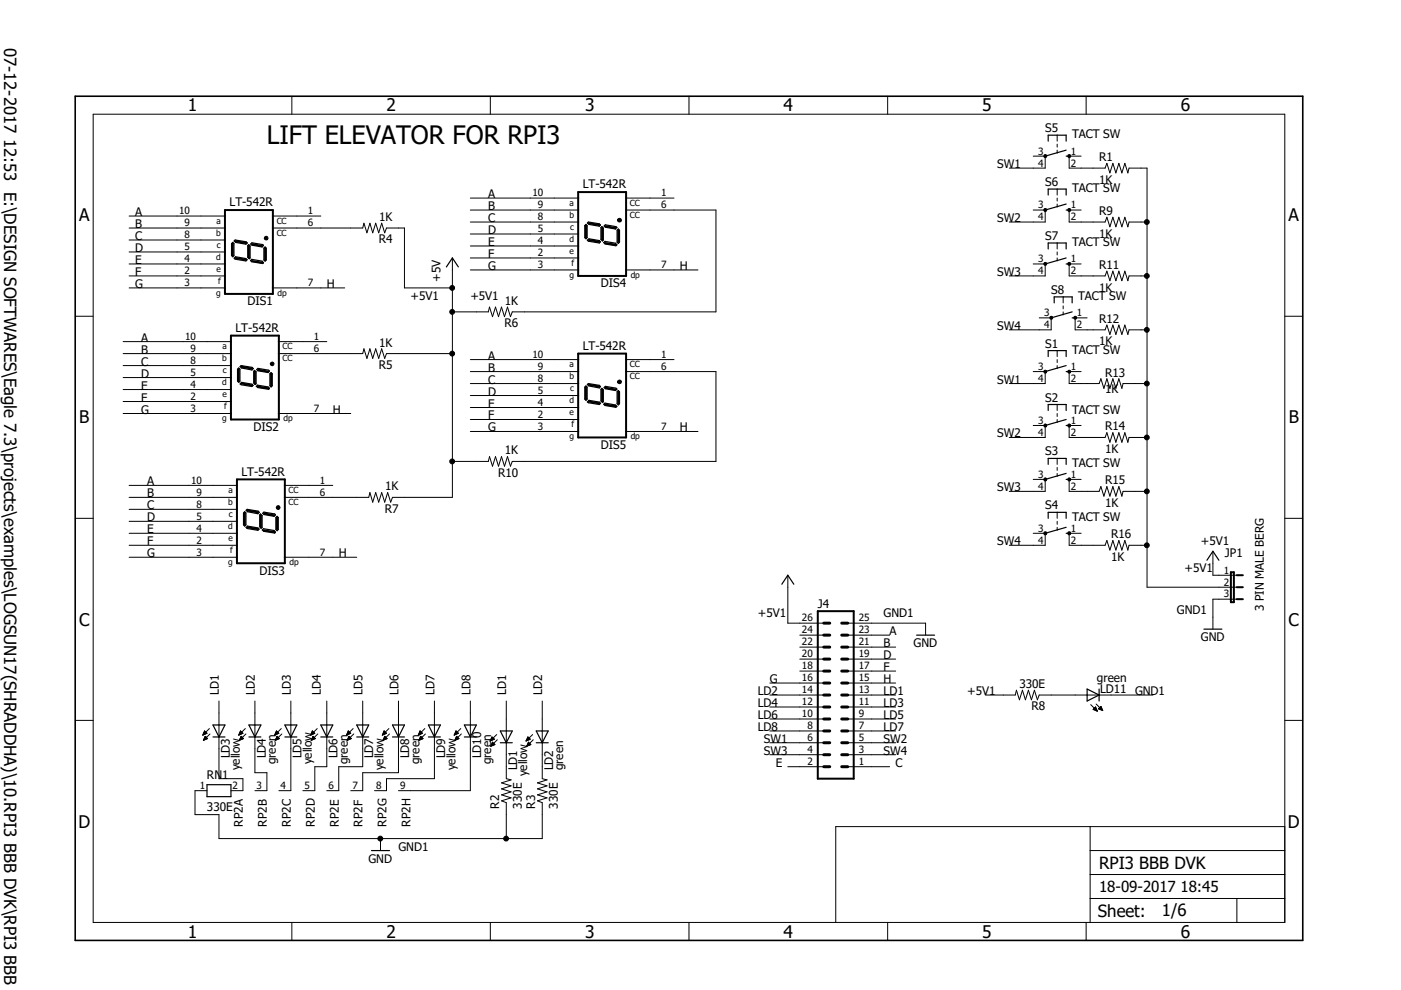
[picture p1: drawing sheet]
<svg xmlns="http://www.w3.org/2000/svg" width="297mm" height="210mm" viewBox="0 0 297 210" stroke-linecap="round" stroke-linejoin="round" font-family="sans-serif">
<g fill="none" stroke="#000" stroke-width=".21">
<path d="M19.8 24.2h252.6v171.4h-252.6zM61.9 20.4v3.8M104 20.4v3.8M146.1 20.4v3.8M188.2 20.4v3.8M219.1 33.1h2.5v2.5h-7.6M221.4 32.9h.5v.4l-.3 .1-.2-.1zM224.1 28.7v1.2M224.1 30.6v.6M224.1 31.8v.7M226.5 32.9h.4v.4l-.2 .1-.2-.1zM229.2 33.1h-2.5v2.5h7.6l.4-1 .6 2.1 .7-2.1 .6 2.1 .6-2.1 .7 2.1 .6-2.1 .6 2.1 .3-1.1h3.8v88.9h19"/>
<path d="M230.3 20.4v3.8M27.4 48.3h20.4M27.4 56h20.4M27.4 58.5h20.4M27.4 53.4h20.4M27.4 45.8h20.4M27.4 50.9h20.4M56.2 50.2l.3-.1 .2 .1 .1 .3-.1 .3h-.5l-.2-.3 .5-.1v.1h-.5zM57.7 48.3h19.2l.3-1 .6 2.1 .6-2.1 .6 2.1 .7-2.1 .6 2.1 .6-2.1 .7 2.1 .3-1.1h3.9v12.7h10.1M57.7 45.8h10.3M95.9 54.7v50.8h-12.7l-.4 1-.6-2.1-.6 2.1-.7-2.1-.6 2.1-.6-2.1-.7 2.1-.6-2.1-.2 1.1h-17.9M99.7 44.5h23"/>
<path d="M99.7 47.1h23M99.7 57.2h23M99.7 49.6h23M99.7 54.7h23M99.7 42h23M99.7 52.2h23M131.1 46.4l.2-.1 .3 .1 .2 .3-.2 .3h-.5l-.2-.3 .5-.1-.1 .2-.4-.1zM132.6 44.5h19.2v21.6h-43.2l-.4 1-.6-2-.6 2-.7-2-.6 2-.6-2-.7 2-.6-2-.3 1h-7.6M132.6 57.2h15.4M132.6 42h10.3M219.1 44.5h2.5v2.6h-7.6M219.1 56h2.5v2.5h-7.6"/>
<path d="M221.4 44.3h.5v.4l-.3 .2-.2-.2zM221.4 55.7h.5v.5h-.5zM224.1 40.1v1.3M224.1 42v.6M224.1 43.3v.6M224.1 51.5v1.3M224.1 53.4v.7M224.1 54.7v.6M226.5 44.3h.4v.4l-.2 .2-.2-.2zM226.5 55.7h.4v.5h-.4zM229.2 44.5h-2.5v2.6h7.6l.4-1 .6 2 .7-2 .6 2 .6-2 .7 2 .6-2 .6 2 .3-1h3.8M229.2 56h-2.5v2.5h7.6l.4-1 .6 2 .7-2 .6 2 .6-2 .7 2 .6-2 .6 2 .3-1h3.8"/>
<path d="M15.9 67.1h3.9M26.1 75h23M26.1 72.4h23M26.1 77.5h23M27.4 61h20.4M57.4 76.9l.3-.1 .3 .1 .1 .2-.1 .3-.3 .2-.3-.2-.1-.3h.5l-.1 .2-.4-.2zM57.7 61h15.4M59 75h17.9l.3-1 .6 2 .6-2 .6 2 .7-2 .6 2 .6-2 .7 2 .3-1h14M59 72.4h10.3M99.7 78.8h23M99.7 76.2h23M132.6 78.8h19.2v19h-43.2l-.4 1-.6-2-.6 2-.7-2-.6 2-.6-2-.7 2-.6-2-.3 1h-7.6"/>
<path d="M132.6 76.2h10.3M219.1 78.8h2.5v2.5h-7.6M220.3 67.4h2.6v2.5h-8.9M221.4 78.6h.5v.4h-.5zM222.7 67.1h.4v.5h-.4zM224.1 74.3v1.3M224.1 76.2v.7M224.1 77.5v.6M225.4 62.9v1.3M225.4 64.9v.6M225.4 66.1v.7M226.5 78.6h.4v.4h-.4z"/>
<path d="M227.7 67.1h.5v.5h-.5zM229.2 78.8h-2.5v2.5h6.3l.4-1 .6 2 .7-2 .6 2 .7-2 .6 2 .6-2 .7 2 .2-1h5.1M230.5 67.4h-2.5v2.5h6.3l.4-1 .6 2 .7-2 .6 2 .6-2 .7 2 .6-2 .6 2 .3-1h3.8M272.4 67.1h3.8M26.1 87.7h23M26.1 80.1h23M26.1 85.1h23M26.1 82.6h23M59 87.7h15.4M99.7 81.3h23M99.7 91.5h23M99.7 83.9h23"/>
<path d="M99.7 88.9h23M99.7 86.4h23M131.1 80.7l.2-.1 .3 .1 .2 .2-.2 .3-.3 .2-.2-.2-.2-.3h.5l-.1 .2-.4-.2zM132.6 91.5h15.4M219.1 90.2h2.5v2.6h-7.6M221.4 90l.2-.1 .3 .1v.5h-.5zM224.1 85.8v1.2M224.1 87.7v.6M224.1 88.9v.7M224.1 97.2v1.3M224.1 99.1v.6M226.5 90l.2-.1 .2 .1v.5h-.4z"/>
<path d="M229.2 90.2h-2.5v2.6h7.6l.4-1.1 .6 2.1 .7-2.1 .6 2.1 .6-2.1 .7 2.1 .6-2.1 .6 2.1 .3-1h3.8M15.9 109.9h3.9M27.4 105.5h23M27.4 113.1h23M27.4 115.6h23M27.4 118.2h23M27.4 110.5h23M27.4 102.9h23M27.4 108h23M58.7 107.3l.3-.1 .3 .1 .1 .3-.1 .3-.3 .1-.3-.1-.1-.3h.5h-.5zM60.3 118.2h15.3M60.3 102.9h10.3"/>
<path d="M219.1 101.6h2.5v2.6h-7.6M219.1 113.1h2.5v2.5h-7.6M221.4 101.4l.2-.1 .3 .1v.5h-.5zM224.1 100.4v.6M224.1 108.6v1.3M224.1 110.5v.7M224.1 111.8v.6M226.5 101.4l.2-.1 .2 .1v.5h-.4zM229.2 101.6h-2.5v2.6h6.3l.4-1 .6 2 .7-2 .6 2 .7-2 .6 2 .6-2 .7 2 .2-1h5.1M229.2 113.1h-2.5v2.5h7.6l.4-1 .6 2 .7-2 .6 2 .6-2 .7 2 .6-2 .6 2 .3-1h3.8M257.2 116.9v5.1h5M272.4 109.9h3.8"/>
<path d="M167 122v10.1h7.7M169.6 139.7h5.1M169.6 137.2h5.1M169.6 134.7h5.1M179.7 132.1h16.5v2.6M179.7 139.7h10.2M179.7 137.2h10.2M179.7 134.7h8.9M262.2 127h-5v6.4M15.9 152.7h3.9M43 155.8h.2M43 155.7h.4"/>
<path d="M43.1 155.6h.5M43.1 155.5h.7M43.1 156.9h.2M43.2 155.4h.6M43.2 156.8h.3M43.2 155.3h.6M43.2 156.8h.5M43.3 155.2h.3M43.3 156.7h.6M43.3 155.2h.2M43.3 156.6h.7M43.3 155.1h.2"/>
<path d="M43.3 156.5h.6M43.4 155l-.4 .9M43.4 155l.5 .5-.9 .4M43.4 155h.1M43.4 156.4h.4M43.4 156.3h.3M43.5 156.2h.1M43.5 156.1l-.4 .9M43.5 156.1l.5 .5M43.5 156.1v.1M44 156.6l-.9 .4M44.4 154.5l-1.4 1.4"/>
<path d="M44.5 155.6l-1.4 1.4M46.4 148.6v16.5h5.1v2.5h-2.5M50.6 155.8h.2M50.7 155.7h.3M50.7 155.6h.5M50.7 155.5h.7M50.7 156.9h.2M50.8 155.4h.7M50.8 156.8h.3M50.8 155.3h.5M50.8 156.8h.5M50.9 155.2h.4"/>
<path d="M50.9 156.7h.6M50.9 155.2h.3M50.9 156.6h.7M51 155.1h.1M51 156.5h.5M51 156.4h.4M51 155l-.4 .9M51 155l.5 .5-.9 .4M51 155h.1M51 156.3h.3M51.1 156.2h.1M51.1 156.1h.1"/>
<path d="M51.1 156.1l-.4 .9M51.1 156.1l.5 .5-.9 .4M52 154.5l-1.4 1.4M52.1 155.6l-1.4 1.4M54 148.6v15.2h2.6v3.8h-2.6M58.2 155.8h.2M58.3 155.7h.3M58.3 155.6h.5M58.4 155.5h.6M58.4 156.9h.1M58.4 155.4h.6M58.4 156.8h.3"/>
<path d="M58.4 155.3h.6M58.4 156.8h.5M58.5 155.2h.4M58.5 156.7h.6M58.5 155.2h.3M58.5 156.6h.7M58.6 155.1h.1M58.6 156.5h.5M58.6 156.4h.4M58.6 155l-.4 .9M58.6 155l.5 .5-.9 .4M58.6 155h.1"/>
<path d="M58.7 156.3h.2M58.7 156.2h.1M58.7 156.1h.1M58.7 156.1l-.3 .9M58.7 156.1l.6 .5-.9 .4M59.6 154.5l-1.4 1.4M59.8 155.6l-1.4 1.4M61.7 148.6v19h-2.6M65.9 155.8h.1M65.9 155.7h.3M65.9 155.6h.5M66 155.5h.6"/>
<path d="M66 156.9h.1M66 155.4h.7M66 156.8h.3M66.1 155.3h.5M66.1 156.8h.4M66.1 155.2h.4M66.1 156.7h.6M66.2 155.2h.2M66.2 156.6h.6M66.2 155h.1M66.2 155.1h.1M66.2 156.5h.5"/>
<path d="M66.2 156.4h.5M66.2 155l-.3 .9M66.2 155l.5 .5-.8 .4M66.3 156.3h.2M66.3 156.2h.1M66.3 156.1h.1M66.4 156.1l-.4 .9M66.4 156.1l.5 .5-.9 .4M67.3 154.5l-1.4 1.4M67.4 155.6l-1.4 1.4M69.3 148.6v14h-2.6v5h-2.5M73.5 155.8h.1"/>
<path d="M73.5 155.7h.4M73.6 155.6h.4M73.6 155.5h.6M73.6 156.9h.1M73.6 155.4h.7M73.6 156.8h.3M73.7 155.3h.5M73.7 156.8h.5M73.7 155.2h.4M73.7 156.7h.7M73.8 155.2h.2M73.8 155.1h.1"/>
<path d="M73.8 156.6h.7M73.8 155h.1M73.8 156.5h.6M73.9 156.4h.3M73.9 156.3h.3M73.9 155l-.4 .9M73.9 155l.5 .5-.9 .4M73.9 156.2h.2M73.9 156.1h.1M74 156.1l-.4 .9M74 156.1l.5 .5M74.5 156.6l-.9 .4"/>
<path d="M74.9 154.5l-1.4 1.4M75 155.6l-1.4 1.4M76.9 148.6v14h-5.1v5h-2.5M81.1 155.8h.2M81.1 155.7h.4M81.2 155.6h.4M81.2 155.5h.7M81.2 156.9h.2M81.3 155.4h.6M81.3 156.8h.3M81.3 155.3h.5M81.3 156.8h.5"/>
<path d="M81.4 155.2h.3M81.4 156.7h.6M81.4 155.2h.2M81.4 155.1h.2M81.4 156.6h.7M81.4 155h.1M81.4 156.5h.5M81.4 155l-.3 .9M81.4 155l.5 .5-.8 .4M81.5 156.4h.4M81.5 156.3h.3M81.5 156.2h.2"/>
<path d="M81.6 156.1h.1M81.6 156.1l-.4 .9M81.6 156.1l.5 .5M82.1 156.6l-.9 .4M82.5 154.5l-1.4 1.4M82.6 155.6l-1.4 1.4M84.5 148.6v15.2h-7.6v3.8h-2.5M88.7 155.8h.2M88.8 155.7h.3M88.8 155.6h.5M88.8 155.5h.7M88.8 156.9h.2"/>
<path d="M88.9 155.4h.6M88.9 156.8h.3M88.9 155.3h.5M88.9 156.8h.5M89 155.2h.4M89 155.2h.3M89 156.7h.6M89 155.1h.2M89 156.6h.7M89.1 155h.1M89.1 156.5h.5M89.1 156.4h.4"/>
<path d="M89.1 155l-.4 .9M89.1 155l.5 .5-.9 .4M89.1 156.3h.3M89.1 156.2h.2M89.2 156.1h.1M89.2 156.1l-.4 .9M89.2 156.1l.5 .5M89.7 156.6l-.9 .4M90.1 154.5l-1.4 1.4M90.2 155.6l-1.4 1.4M92.1 148.6v16.5h-10.2v2.5h-2.5M96.3 155.8h.2"/>
<path d="M96.4 155.7h.3M96.4 155.6h.5M96.5 155.5h.6M96.5 156.9h.1M96.5 155.4h.6M96.5 156.8h.3M96.5 155.3h.6M96.5 156.8h.5M96.6 155.2h.4M96.6 155.2h.3M96.6 156.7h.6M96.6 155.1h.2"/>
<path d="M96.6 156.6h.7M96.6 156.5h.6M96.7 155h.1M96.7 156.4h.4M96.7 155l-.4 .9M96.7 155l.5 .5-.9 .4M96.7 156.3h.3M96.8 156.2h.1M96.8 156.1h.1M96.8 156.1l-.4 .9M96.8 156.1l.5 .5-.9 .4M97.7 154.5l-1.4 1.4"/>
<path d="M97.8 155.6l-1.4 1.4M99.7 148.6v19h-15.2M103.9 157.1h.1M104 157h.2M104 156.9h.4M104 156.8h.6M104.1 156.8h.7M104.1 158.2h.2M104.1 156.7h.7M104.1 158.1h.4M104.2 156.6h.4M104.2 158h.5"/>
<path d="M104.2 156.5h.3M104.2 157.9h.7M104.3 156.4h.2M104.3 157.8h.6M104.3 156.3h.1M104.3 157.7h.5M104.3 157.6h.4M104.3 157.6h.3M104.4 157.5h.1M104.4 157.4l-.4 .8M104.4 157.4l.5 .5-.9 .3M104.4 157.4h.1"/>
<path d="M104.8 156.7l-.5-.4-.4 .8M104.8 156.7l-.9 .4M105.3 155.7l-1.4 1.4M105.4 156.8l-1.4 1.4M107.3 148.6v16.5l1.1 .3-2.1 .6 2.1 .6-2.1 .7 2.1 .6-2.1 .6 2.1 .7-2.1 .6 1 .4v7.6M111.5 157.1h.1M111.6 157h.2M111.6 156.9h.4M111.7 156.8h.5M111.7 156.8h.7M111.7 158.2h.2M111.7 156.7h.6"/>
<path d="M111.7 158.1h.4M111.8 156.6h.5M111.8 158h.5M111.8 156.5h.4M111.8 157.9h.7M111.9 156.4h.2M111.9 156.3h.1M111.9 157.8h.6M111.9 157.7h.5M111.9 156.3l.5 .4-.9 .4zM112 157.6h.3M112 157.6h.2"/>
<path d="M112 157.5h.1M112 157.4l-.3 .8M112 157.4l.6 .5-.9 .3M112 157.4h.1M112.9 155.7l-1.4 1.4M113.1 156.8l-1.4 1.4M115 148.6v16.5l1 .3-2.1 .6 2.1 .6-2.1 .7 2.1 .6-2.1 .6 2.1 .7-2.1 .6 1.1 .4v7.6h-68.6v-5.1h-5.1v-5.1h2.6M163.2 157.5h11.5M163.2 155h11.5M163.2 152.4h11.5M163.2 149.9h11.5M163.2 147.4h11.5"/>
<path d="M163.2 144.8h11.5M169.6 142.3h5.1M179.7 157.5h10.2M179.7 155h10.2M179.7 152.4h10.2M179.7 149.9h10.2M179.7 147.4h10.2M179.7 144.8h10.2M179.7 142.3h10.2M208.9 147.4h6.4l.2-1.1 .6 2.1 .7-2.1 .6 2.1 .6-2.1 .7 2.1 .6-2.1 .7 2.1 .3-1h24.2M231.3 149.4l1.4 1.4M231.8 150.4h.7"/>
<path d="M231.9 150.5h.6M231.9 150.3h.5M232 150.2h.4M232.1 150.1h.3M232.1 150.5h.5M232.2 150h.1M232.3 149.9h.1M232.3 149.9l-.5 .5 .9 .4M232.3 149.9l.4 .9M232.3 150.6h.3M232.4 149.3l1.4 1.4M232.5 150.7h.2"/>
<path d="M232.9 150.3h.7M232.9 150.3l.9 .4M233 150.2h.6M233.1 150.1h.5M233.1 150.4h.6M233.2 150h.3M233.3 149.9h.2M233.3 150.5h.4M233.4 149.8h.1M233.4 149.8l-.5 .5M233.4 149.8l.4 .9M233.5 150.5h.3"/>
<path d="M233.8 150.6h.1M272.4 152.7h3.8M80.7 177.8v2.5M163.2 160h11.5M167 162.6h7.7M179.7 162.6h8.9M179.7 160h10.2M231.1 175.3v20.3M272.4 175.3h-95.2v20.3M61.9 195.6v3.8M104 195.6v3.8M146.1 195.6v3.8"/>
<path d="M188.2 195.6v3.8M230.3 195.6v3.8M231.1 190.5h41.3M231.1 185.4h41.3M231.1 180.3h41.3M262.2 190.5v5.1"/>
<circle cx="243.1" cy="58.5" r=".51"/>
<circle cx="243.1" cy="47.1" r=".51"/>
<circle cx="95.9" cy="75" r=".51"/>
<circle cx="95.9" cy="61" r=".51"/>
<circle cx="95.9" cy="66.1" r=".51"/>
<circle cx="243.1" cy="69.9" r=".51"/>
<circle cx="95.9" cy="97.8" r=".51"/>
<circle cx="243.1" cy="81.3" r=".51"/>
<circle cx="243.1" cy="92.7" r=".51"/>
<circle cx="221.6" cy="113.1" r=".34"/>
<circle cx="226.7" cy="113.1" r=".34"/>
<circle cx="243.1" cy="115.6" r=".51"/>
<circle cx="243.1" cy="104.2" r=".51"/>
<circle cx="80.6" cy="177.8" r=".51"/>
<circle cx="107.3" cy="177.8" r=".51"/>
</g>
<path d="M15.9 20.4h260.3v179h-260.3zM56.5 50.4v.2M131.3 46.6v.2M57.7 77v.3M131.3 80.8v.3M59 107.5v.2" fill="none" stroke="#000" stroke-width=".34"/>
<g fill="none" stroke="#000" stroke-width=".25">
<path d="M222.2 29.9v-1.2h3.8v1.2M226 33.1h.7M226 31.8l-4.4 1.3M49.1 51.6l.2-.2 .3 .2v2.6l-.3 .2-.2-.2zM49.9 50.9l2.3 .4 .2 .2-.3 .3-2.2-.4-.3-.3zM49.9 54.4l2.2 .4 .3 .3-.3 .2-2.2-.4-.3-.2zM52.7 51.9l.3 .3v2.5l-.1 .2-.4-.3v-2.5zM53.1 55.2l.3-.2 2.2 .4 .3 .3-.2 .2-2.3-.4zM53.4 51.5l2.3 .4 .2 .1-.3 .4-2.2-.4-.2-.3zM56 52.6l.2-.2 .3 .2v2.5l-.3 .3-.2-.3zM94.6 56.6l1.3-1.9 1.3 1.9M124 47.8l.2-.2 .3 .2v2.6l-.3 .2-.2-.2z"/>
<path d="M124.5 50.9l.4-.3 2.2 .4 .2 .3-.2 .2-2.4-.4zM124.7 47.1l2.4 .4 .2 .2-.2 .3-2.2-.4-.4-.3zM127.4 48.3l.2-.3 .3 .3v2.6l-.2 .2-.3-.3zM128.3 51.2l2.2 .4 .3 .3-.2 .2-2.3-.4-.3-.3zM128.3 47.7l2.3 .3 .2 .2-.3 .4-2.2-.4-.2-.3zM131.1 48.6l.2 .2v2.6l-.2 .2-.3-.2v-2.6zM222.2 41.4v-1.3h3.8v1.3M222.2 52.8v-1.3h3.8v1.3M226 44.5h.7M226 43.3l-4.4 1.2M226 56h.7M226 54.7l-4.4 1.3"/>
<path d="M50.4 78.3l.2-.3 .3 .3v2.5l-.3 .3-.2-.3zM51.1 77.5l2.4 .4 .2 .2-.3 .3-2.2-.4-.3-.3zM54 78.5l.3 .3v2.6l-.2 .1-.3-.3v-2.5zM54.7 78.1l2.3 .4 .1 .2-.3 .3-2.1-.4-.3-.2zM57.2 79.2l.3-.2 .2 .2v2.6l-.2 .2-.3-.2zM222.2 75.6v-1.3h3.8v1.3M223.5 64.2v-1.3h3.8v1.3M226 78.8h.7M226 77.5l-4.4 1.3M227.3 67.4h.7M227.3 66.1l-4.4 1.3M51.2 81.1l2.2 .3 .3 .3-.3 .3-2.3-.4-.2-.2z"/>
<path d="M54.3 81.9l.3-.2 2.2 .3 .3 .3-.1 .2-2.4-.3zM124 82.1l.2-.3 .3 .3v2.5l-.3 .3-.2-.3zM124.5 85.2l.4-.3 2.2 .4 .2 .2-.2 .3-2.4-.4zM124.7 81.3l2.4 .4 .2 .3-.2 .3-2.2-.5-.4-.3zM127.6 82.3l.3 .3v2.6l-.2 .1-.3-.3v-2.5zM128 85.7l.3-.2 2.2 .4 .3 .2-.2 .3-2.3-.4zM128.1 82.2l.2-.3 2.3 .4 .2 .2-.3 .3-2.2-.4zM131.1 82.8l.2 .3v2.5l-.2 .3-.3-.3v-2.5zM222.2 87v-1.2h3.8v1.2M222.2 98.5v-1.3h3.8v1.3M226 90.2h.7M226 88.9l-4.4 1.3"/>
<path d="M51.6 108.8l.3-.3 .2 .3v2.5l-.2 .2-.3-.2zM52.4 108l2.3 .4 .3 .2-.3 .3-2.2-.4-.3-.3zM52.5 111.5l2.2 .4 .2 .3-.2 .2-2.3-.3-.2-.3zM55.2 109l.4 .3v2.5l-.2 .2-.3-.3v-2.5zM55.6 112.4l.3-.3 2.2 .4 .3 .3-.2 .2-2.3-.4zM56 108.6l2.2 .4 .2 .2-.3 .3-2.1-.4-.3-.3zM58.5 109.7l.2-.2 .3 .2v2.6l-.3 .2-.2-.2zM222.2 109.9v-1.3h3.8v1.3M226 101.6h.7M226 100.4l-4.4 1.2M226 113.1h.7M226 111.8l-4.4 1.3"/>
<path d="M255.9 118.8l1.3-1.9 1.2 1.9M165.8 123.9l1.2-1.9 1.3 1.9M194.3 134.7h3.8M255.3 133.4h3.8M45.2 153.7h2.5l-1.3 2.6zM45.2 156.3h2.5M52.8 156.3h2.5M52.8 153.7h2.5l-1.3 2.6zM60.4 156.3h2.5M60.4 153.7h2.5l-1.2 2.6zM68 156.3h2.6M68 153.7h2.6l-1.3 2.6z"/>
<path d="M75.6 156.3h2.6M75.6 153.7h2.6l-1.3 2.6zM83.2 156.3h2.6M83.2 153.7h2.6l-1.3 2.6zM90.8 156.3h2.6M90.8 153.7h2.6l-1.3 2.6zM98.5 156.3h2.5M98.5 153.7h2.5l-1.3 2.6zM106.1 155h2.5l-1.3 2.5zM106.1 157.5h2.5M113.7 157.5h2.5M113.7 155h2.5l-1.2 2.5z"/>
<path d="M230.5 146.1l2.5 1.3-2.5 1.2zM233 146.1v2.5M43.9 166.4h5.1v2.5h-5.1zM78.8 180.3h3.8"/>
</g>
<g fill="#000">
<path d="M221.4 32.9h.5v.4l-.3 .1-.2-.1z" fill-rule="evenodd"/>
<path d="M226.5 32.9h.4v.4l-.2 .1-.2-.1z" fill-rule="evenodd"/>
<path d="M56.2 50.2l.3-.1 .2 .1 .1 .3-.1 .3h-.5l-.2-.3 .5-.1v.1h-.5z" fill-rule="evenodd"/>
<path d="M131.1 46.4l.2-.1 .3 .1 .2 .3-.2 .3h-.5l-.2-.3 .5-.1-.1 .2-.4-.1z" fill-rule="evenodd"/>
<path d="M221.4 44.3h.5v.4l-.3 .2-.2-.2z" fill-rule="evenodd"/>
<path d="M221.4 55.7h.5v.5h-.5z" fill-rule="evenodd"/>
<path d="M226.5 44.3h.4v.4l-.2 .2-.2-.2z" fill-rule="evenodd"/>
<path d="M226.5 55.7h.4v.5h-.4z" fill-rule="evenodd"/>
<path d="M57.4 76.9l.3-.1 .3 .1 .1 .2-.1 .3-.3 .2-.3-.2-.1-.3h.5l-.1 .2-.4-.2z" fill-rule="evenodd"/>
<path d="M221.4 78.6h.5v.4h-.5z" fill-rule="evenodd"/>
<path d="M222.7 67.1h.4v.5h-.4z" fill-rule="evenodd"/>
<path d="M226.5 78.6h.4v.4h-.4z" fill-rule="evenodd"/>
<path d="M227.7 67.1h.5v.5h-.5z" fill-rule="evenodd"/>
<path d="M131.1 80.7l.2-.1 .3 .1 .2 .2-.2 .3-.3 .2-.2-.2-.2-.3h.5l-.1 .2-.4-.2z" fill-rule="evenodd"/>
<path d="M221.4 90l.2-.1 .3 .1v.5h-.5z" fill-rule="evenodd"/>
<path d="M226.5 90l.2-.1 .2 .1v.5h-.4z" fill-rule="evenodd"/>
<path d="M58.7 107.3l.3-.1 .3 .1 .1 .3-.1 .3-.3 .1-.3-.1-.1-.3h.5h-.5z" fill-rule="evenodd"/>
<path d="M221.4 101.4l.2-.1 .3 .1v.5h-.5z" fill-rule="evenodd"/>
<path d="M226.5 101.4l.2-.1 .2 .1v.5h-.4z" fill-rule="evenodd"/>
<circle cx="243.1" cy="58.5" r=".51"/>
<circle cx="243.1" cy="47.1" r=".51"/>
<circle cx="95.9" cy="75" r=".51"/>
<circle cx="95.9" cy="61" r=".51"/>
<circle cx="95.9" cy="66.1" r=".51"/>
<circle cx="243.1" cy="69.9" r=".51"/>
<circle cx="95.9" cy="97.8" r=".51"/>
<circle cx="243.1" cy="81.3" r=".51"/>
<circle cx="243.1" cy="92.7" r=".51"/>
<circle cx="221.6" cy="113.1" r=".34"/>
<circle cx="226.7" cy="113.1" r=".34"/>
<circle cx="243.1" cy="115.6" r=".51"/>
<circle cx="243.1" cy="104.2" r=".51"/>
<circle cx="80.6" cy="177.8" r=".51"/>
<circle cx="107.3" cy="177.8" r=".51"/>
</g>
<g fill="none" stroke="#000" stroke-width=".42">
<path d="M47.7 44.5h10.2v17.8h-10.2zM49.3 51.6v2.6M50 51.1l2.1 .4M50 54.7l2.1 .4M52.8 52.2v2.5M53.4 55.3l2.3 .4M53.5 51.8l2.1 .4M56.2 52.7v2.4M122.6 40.7h10.1v17.8h-10.1zM124.2 47.8v2.6M124.9 47.3l2.1 .4M124.9 50.9l2.1 .4"/>
<path d="M127.7 48.3v2.6M128.3 51.5l2.3 .4M128.4 48l2.1 .3M131.1 48.9v2.4M49 71.2h10.1v17.7h-10.1zM50.6 78.3v2.5M51.3 77.8l2.1 .3M54 78.8v2.5M54.8 78.4l2 .4M57.5 79.3v2.4M122.6 75h10.1v17.8h-10.1zM51.3 81.3l2.1 .4"/>
<path d="M54.7 82l2.3 .3M124.2 82.1v2.5M124.9 81.6l2.1 .4M124.9 85.1l2.1 .4M127.7 82.6v2.5M128.3 85.8l2.3 .3M128.4 82.2l2.1 .4M131.1 83.1v2.4M50.2 101.6h10.2v17.8h-10.2zM51.9 108.8v2.5M52.5 108.2l2.2 .4M52.5 111.8l2.2 .4"/>
<path d="M55.3 109.3v2.5M56 112.4l2.2 .4M56.1 108.9l2 .4M58.7 109.8v2.4M173.4 129.6h7.6v35.5h-7.6zM261 121.3h.6v6.4h-.6zM262.2 127h1.3M262.2 124.5h1.3M262.2 122h1.3"/>
</g>
<g fill="none" stroke="#000" stroke-width=".63">
<path d="M174.7 139.7h1.2M174.7 137.2h1.2M174.7 134.7h1.2M174.7 132.1h1.2M178.5 139.7h1.2M178.5 137.2h1.2M178.5 134.7h1.2M178.5 132.1h1.2M174.7 152.4h1.2M174.7 155h1.2M174.7 157.5h1.2M174.7 149.9h1.2"/>
<path d="M174.7 147.4h1.2M174.7 144.8h1.2M174.7 142.3h1.2M178.5 152.4h1.2M178.5 155h1.2M178.5 157.5h1.2M178.5 149.9h1.2M178.5 147.4h1.2M178.5 144.8h1.2M178.5 142.3h1.2M174.7 160h1.2M174.7 162.6h1.2"/>
<path d="M178.5 160h1.2M178.5 162.6h1.2"/>
</g>
<text font-size="5.4" x="56.6" y="30.6">LIFT ELEVATOR FOR RPI3</text>
<g font-size="3.7">
<text x="39.8" y="23.6">1</text>
<text x="81.9" y="23.6">2</text>
<text x="124.1" y="23.6">3</text>
<text x="166.1" y="23.6">4</text>
<text x="208.3" y="23.6">5</text>
<text x="250.4" y="23.6">6</text>
<text x="16.7" y="46.9">A</text>
<text x="273.2" y="46.9">A</text>
<text x="16.8" y="89.8">B</text>
<text x="273.2" y="89.8">B</text>
<text x="16.7" y="132.6">C</text>
<text x="273.2" y="132.6">C</text>
<text x="16.6" y="175.5">D</text>
<text x="273.1" y="175.5">D</text>
<text x="39.8" y="198.8">1</text>
<text x="81.9" y="198.8">2</text>
<text x="124.1" y="198.8">3</text>
<text x="166.1" y="198.8">4</text>
<text x="208.3" y="198.8">5</text>
<text x="250.4" y="198.8">6</text>
</g>
<g font-size="3.6">
<text x=".9" y="10.1" transform="rotate(90 .9 10.1)">07-12-2017 12:53 E:\DESIGN SOFTWARES\Eagle 7.3\projects\examples\LOGSUN17(SHRADDHA)\10.RPI3 BBB DVK\RPI3 BBB D</text>
<text x="233" y="184.1">RPI3 BBB DVK</text>
<text x="232.8" y="194.4">Sheet:</text>
<text x="246.4" y="194.3">1/6</text>
</g>
<text font-size="3.2" x="233" y="189.2">18-09-2017 18:45</text>
<g font-size="2.5">
<text x="221.6" y="28">S5</text>
<text x="227.3" y="29.3">TACT SW</text>
<text x="211.4" y="35.6">SW1</text>
<text x="233" y="34.2">R1</text>
<text x="103.5" y="42">A</text>
<text x="123.6" y="40">LT-542R</text>
<text x="221.6" y="39.5">S6</text>
<text x="227.3" y="40.7">TACT SW</text>
<text x="233" y="38.9">1K</text>
<text x="28.6" y="45.8">A</text>
<text x="48.7" y="43.8">LT-542R</text>
<text x="80.4" y="46.8">1K</text>
<text x="103.5" y="47.1">C</text>
<text x="103.5" y="44.5">B</text>
<text x="211.4" y="47.1">SW2</text>
<text x="233" y="45.6">R9</text>
<text x="28.6" y="53.4">D</text>
<text x="28.6" y="50.9">C</text>
<text x="28.6" y="48.3">B</text>
<text x="80.3" y="51.6">R4</text>
<text x="103.5" y="52.2">E</text>
<text x="103.5" y="49.6">D</text>
<text x="221.6" y="50.9">S7</text>
<text x="227.3" y="52.2">TACT SW</text>
<text x="233" y="50.4">1K</text>
<text x="28.6" y="58.5">F</text>
<text x="28.6" y="56">E</text>
<text x="93.4" y="59.8" transform="rotate(-90 93.4 59.8)">+5V</text>
<text x="103.5" y="57.2">G</text>
<text x="103.5" y="54.7">F</text>
<text x="144.2" y="57.2">H</text>
<text x="211.4" y="58.5">SW3</text>
<text x="233" y="57">R11</text>
<text x="28.6" y="61">G</text>
<text x="52.5" y="64.7">DIS1</text>
<text x="69.3" y="61">H</text>
<text x="87" y="63.6">+5V1</text>
<text x="99.7" y="63.6">+5V1</text>
<text x="107" y="64.6">1K</text>
<text x="127.4" y="60.9">DIS4</text>
<text x="222.9" y="62.3">S8</text>
<text x="228.6" y="63.6">TACT SW</text>
<text x="233" y="61.8">1K</text>
<text x="49.9" y="70.4">LT-542R</text>
<text x="107" y="69.4">R6</text>
<text x="211.4" y="69.9">SW4</text>
<text x="233" y="68.4">R12</text>
<text x="29.9" y="77.5">C</text>
<text x="29.9" y="75">B</text>
<text x="29.9" y="72.5">A</text>
<text x="80.4" y="73.5">1K</text>
<text x="103.5" y="76.2">A</text>
<text x="123.6" y="74.2">LT-542R</text>
<text x="221.6" y="73.7">S1</text>
<text x="227.3" y="75">TACT SW</text>
<text x="233" y="73.2">1K</text>
<text x="29.9" y="82.6">E</text>
<text x="29.9" y="80.1">D</text>
<text x="80.3" y="78.3">R5</text>
<text x="103.5" y="83.9">D</text>
<text x="103.5" y="81.3">C</text>
<text x="103.5" y="78.8">B</text>
<text x="211.4" y="81.3">SW1</text>
<text x="234.3" y="83.4">1K</text>
<text x="234.3" y="79.8">R13</text>
<text x="29.9" y="87.7">G</text>
<text x="29.9" y="85.1">F</text>
<text x="70.6" y="87.7">H</text>
<text x="103.5" y="88.9">F</text>
<text x="103.5" y="86.4">E</text>
<text x="221.6" y="85.1">S2</text>
<text x="227.3" y="87.7">TACT SW</text>
<text x="53.7" y="91.4">DIS2</text>
<text x="103.5" y="91.5">G</text>
<text x="127.4" y="95.2">DIS5</text>
<text x="144.2" y="91.5">H</text>
<text x="211.4" y="92.8">SW2</text>
<text x="234.3" y="91.3">R14</text>
<text x="51.2" y="100.9">LT-542R</text>
<text x="105.6" y="101.1">R10</text>
<text x="107" y="96.3">1K</text>
<text x="221.6" y="96.6">S3</text>
<text x="227.3" y="99.1">TACT SW</text>
<text x="234.3" y="96.1">1K</text>
<text x="31.2" y="108">C</text>
<text x="31.2" y="105.5">B</text>
<text x="31.2" y="102.9">A</text>
<text x="81.6" y="103.9">1K</text>
<text x="211.4" y="104.2">SW3</text>
<text x="221.6" y="108">S4</text>
<text x="234.3" y="107.5">1K</text>
<text x="234.3" y="102.7">R15</text>
<text x="31.2" y="113.1">E</text>
<text x="31.2" y="110.5">D</text>
<text x="81.6" y="108.7">R7</text>
<text x="227.3" y="110.5">TACT SW</text>
<text x="31.2" y="118.2">G</text>
<text x="31.2" y="115.6">F</text>
<text x="71.8" y="118.2">H</text>
<text x="211.4" y="115.6">SW4</text>
<text x="235.6" y="114.1">R16</text>
<text x="235.6" y="118.9">1K</text>
<text x="254.6" y="115.6">+5V1</text>
<text x="259.7" y="118.2">JP1</text>
<text x="55" y="121.8">DIS3</text>
<text x="251.1" y="121.2">+5V1</text>
<text x="160.7" y="130.9">+5V1</text>
<text x="173.4" y="128.8">J4</text>
<text x="187.4" y="130.9">GND1</text>
<text x="249.5" y="130.1">GND1</text>
<text x="268" y="129.6" transform="rotate(-90 268 129.6)">3 PIN MALE BERG</text>
<text x="187.4" y="137.2">B</text>
<text x="188.6" y="134.7">A</text>
<text x="193.7" y="137.2">GND</text>
<text x="254.6" y="135.9">GND</text>
<text x="187.4" y="142.3">F</text>
<text x="187.4" y="139.7">D</text>
<text x="46.4" y="147.4" transform="rotate(-90 46.4 147.4)">LD1</text>
<text x="54" y="147.4" transform="rotate(-90 54 147.4)">LD2</text>
<text x="61.7" y="147.4" transform="rotate(-90 61.7 147.4)">LD3</text>
<text x="68" y="147.4" transform="rotate(-90 68 147.4)">LD4</text>
<text x="76.9" y="147.4" transform="rotate(-90 76.9 147.4)">LD5</text>
<text x="84.5" y="147.4" transform="rotate(-90 84.5 147.4)">LD6</text>
<text x="92.1" y="147.4" transform="rotate(-90 92.1 147.4)">LD7</text>
<text x="99.7" y="147.4" transform="rotate(-90 99.7 147.4)">LD8</text>
<text x="107.3" y="147.4" transform="rotate(-90 107.3 147.4)">LD1</text>
<text x="115" y="147.4" transform="rotate(-90 115 147.4)">LD2</text>
<text x="160.7" y="149.9">LD4</text>
<text x="160.7" y="147.4">LD2</text>
<text x="163.2" y="144.8">G</text>
<text x="187.4" y="144.8">H</text>
<text x="187.4" y="149.9">LD3</text>
<text x="187.4" y="147.4">LD1</text>
<text x="205.1" y="147.4">+5V1</text>
<text x="216.1" y="145.8">330E</text>
<text x="232.6" y="144.7">green</text>
<text x="233.2" y="146.9">LD11</text>
<text x="240.7" y="147.4">GND1</text>
<text x="160.7" y="152.4">LD6</text>
<text x="160.7" y="155">LD8</text>
<text x="187.4" y="155">LD7</text>
<text x="187.4" y="152.4">LD5</text>
<text x="218.7" y="150.6">R8</text>
<text x="48.7" y="160.8" transform="rotate(-90 48.7 160.8)">LD3</text>
<text x="56.3" y="160.8" transform="rotate(-90 56.3 160.8)">LD4</text>
<text x="64" y="160.8" transform="rotate(-90 64 160.8)">LD5</text>
<text x="71.6" y="160.8" transform="rotate(-90 71.6 160.8)">LD6</text>
<text x="79.1" y="160.8" transform="rotate(-90 79.1 160.8)">LD7</text>
<text x="86.8" y="160.8" transform="rotate(-90 86.8 160.8)">LD8</text>
<text x="94.4" y="160.8" transform="rotate(-90 94.4 160.8)">LD9</text>
<text x="102" y="160.8" transform="rotate(-90 102 160.8)">LD10</text>
<text x="162" y="157.5">SW1</text>
<text x="162" y="160">SW3</text>
<text x="187.4" y="157.5">SW2</text>
<text x="187.4" y="160">SW4</text>
<text x="43.9" y="165.1">RN1</text>
<text x="50.9" y="163.3" transform="rotate(-90 50.9 163.3)">yellow</text>
<text x="58.5" y="162.1" transform="rotate(-90 58.5 162.1)">green</text>
<text x="66.1" y="162.1" transform="rotate(-90 66.1 162.1)">yellow</text>
<text x="73.7" y="162.1" transform="rotate(-90 73.7 162.1)">green</text>
<text x="81.3" y="163.3" transform="rotate(-90 81.3 163.3)">yellow</text>
<text x="88.9" y="162.1" transform="rotate(-90 88.9 162.1)">green</text>
<text x="96.5" y="163.3" transform="rotate(-90 96.5 163.3)">yellow</text>
<text x="104.2" y="162.1" transform="rotate(-90 104.2 162.1)">green</text>
<text x="109.6" y="163.3" transform="rotate(-90 109.6 163.3)">LD1</text>
<text x="111.8" y="164.6" transform="rotate(-90 111.8 164.6)">yellow</text>
<text x="117.2" y="163.3" transform="rotate(-90 117.2 163.3)">LD2</text>
<text x="119.4" y="163.3" transform="rotate(-90 119.4 163.3)">green</text>
<text x="164.5" y="162.6">E</text>
<text x="189.9" y="162.6">C</text>
<text x="43.9" y="172">330E</text>
<text x="105.9" y="171.4" transform="rotate(-90 105.9 171.4)">R2</text>
<text x="110.6" y="171.4" transform="rotate(-90 110.6 171.4)">330E</text>
<text x="113.5" y="171.4" transform="rotate(-90 113.5 171.4)">R3</text>
<text x="118.3" y="171.4" transform="rotate(-90 118.3 171.4)">330E</text>
<text x="51.5" y="175.3" transform="rotate(-90 51.5 175.3)">RP2A</text>
<text x="56.6" y="175.3" transform="rotate(-90 56.6 175.3)">RP2B</text>
<text x="61.7" y="175.3" transform="rotate(-90 61.7 175.3)">RP2C</text>
<text x="66.7" y="175.3" transform="rotate(-90 66.7 175.3)">RP2D</text>
<text x="71.8" y="175.3" transform="rotate(-90 71.8 175.3)">RP2E</text>
<text x="76.9" y="175.3" transform="rotate(-90 76.9 175.3)">RP2F</text>
<text x="81.9" y="175.3" transform="rotate(-90 81.9 175.3)">RP2G</text>
<text x="87" y="175.3" transform="rotate(-90 87 175.3)">RP2H</text>
<text x="78.1" y="182.9">GND</text>
<text x="84.5" y="180.3">GND1</text>
</g>
<g font-size="2.1">
<text x="220.1" y="32.8">3</text>
<text x="220.1" y="35.3">4</text>
<text x="227.1" y="35.3">2</text>
<text x="227.1" y="32.8">1</text>
<text x="112.9" y="41.6">10</text>
<text x="140.2" y="41.6">1</text>
<text x="38" y="45.4">10</text>
<text x="39.1" y="48">9</text>
<text x="65.3" y="45.4">1</text>
<text x="65.3" y="48">6</text>
<text x="114" y="44.2">9</text>
<text x="114" y="46.7">8</text>
<text x="140.2" y="44.2">6</text>
<text x="220.1" y="44.2">3</text>
<text x="220.1" y="46.7">4</text>
<text x="227.1" y="46.7">2</text>
<text x="227.1" y="44.2">1</text>
<text x="39.1" y="53">5</text>
<text x="39.1" y="50.5">8</text>
<text x="114" y="49.2">5</text>
<text x="114" y="51.8">4</text>
<text x="39.1" y="58.1">2</text>
<text x="39.1" y="55.6">4</text>
<text x="114" y="56.9">3</text>
<text x="114" y="54.3">2</text>
<text x="140.2" y="56.9">7</text>
<text x="220.1" y="55.6">3</text>
<text x="220.1" y="58.1">4</text>
<text x="227.1" y="58.1">2</text>
<text x="227.1" y="55.6">1</text>
<text x="39.1" y="60.7">3</text>
<text x="65.3" y="60.7">7</text>
<text x="221.4" y="67">3</text>
<text x="221.4" y="69.6">4</text>
<text x="228.3" y="69.6">2</text>
<text x="228.3" y="67">1</text>
<text x="39.3" y="72.1">10</text>
<text x="40.4" y="74.6">9</text>
<text x="40.4" y="77.2">8</text>
<text x="66.5" y="72.1">1</text>
<text x="66.5" y="74.6">6</text>
<text x="112.9" y="75.9">10</text>
<text x="140.2" y="75.9">1</text>
<text x="40.4" y="79.7">5</text>
<text x="40.4" y="82.3">4</text>
<text x="114" y="83.5">5</text>
<text x="114" y="78.4">9</text>
<text x="114" y="81">8</text>
<text x="140.2" y="78.4">6</text>
<text x="220.1" y="78.4">3</text>
<text x="220.1" y="81">4</text>
<text x="227.1" y="81">2</text>
<text x="227.1" y="78.4">1</text>
<text x="40.4" y="87.3">3</text>
<text x="40.4" y="84.8">2</text>
<text x="66.5" y="87.3">7</text>
<text x="114" y="88.6">2</text>
<text x="114" y="86.1">4</text>
<text x="220.1" y="89.9">3</text>
<text x="227.1" y="89.9">1</text>
<text x="114" y="91.1">3</text>
<text x="140.2" y="91.1">7</text>
<text x="220.1" y="92.4">4</text>
<text x="227.1" y="92.4">2</text>
<text x="220.1" y="101.3">3</text>
<text x="227.1" y="101.3">1</text>
<text x="40.5" y="102.6">10</text>
<text x="41.7" y="105.1">9</text>
<text x="41.7" y="107.7">8</text>
<text x="67.8" y="102.6">1</text>
<text x="67.8" y="105.1">6</text>
<text x="220.1" y="103.8">4</text>
<text x="227.1" y="103.8">2</text>
<text x="41.7" y="110.2">5</text>
<text x="41.7" y="112.7">4</text>
<text x="220.1" y="112.7">3</text>
<text x="227.1" y="112.7">1</text>
<text x="41.7" y="117.8">3</text>
<text x="41.7" y="115.3">2</text>
<text x="67.8" y="117.8">7</text>
<text x="220.1" y="115.3">4</text>
<text x="227.1" y="115.3">2</text>
<text x="259.5" y="121.6">1</text>
<text x="259.5" y="124.2">2</text>
<text x="170" y="131.7">26</text>
<text x="182.1" y="131.7">25</text>
<text x="259.5" y="126.7">3</text>
<text x="170" y="136.8">22</text>
<text x="170" y="134.3">24</text>
<text x="182.1" y="136.8">21</text>
<text x="182.1" y="134.3">23</text>
<text x="170" y="141.9">18</text>
<text x="170" y="139.4">20</text>
<text x="182.1" y="141.9">17</text>
<text x="182.1" y="139.4">19</text>
<text x="170" y="149.5">12</text>
<text x="170" y="147">14</text>
<text x="170" y="144.4">16</text>
<text x="182.1" y="149.5">11</text>
<text x="182.1" y="147">13</text>
<text x="182.1" y="144.4">15</text>
<text x="170" y="152.1">10</text>
<text x="171.2" y="154.6">8</text>
<text x="182.1" y="154.6">7</text>
<text x="182.1" y="152.1">9</text>
<text x="171.2" y="159.7">4</text>
<text x="171.2" y="157.1">6</text>
<text x="182.1" y="159.7">3</text>
<text x="182.1" y="157.1">5</text>
<text x="42.4" y="167.3">1</text>
<text x="49.3" y="167.3">2</text>
<text x="54.4" y="167.3">3</text>
<text x="59.5" y="167.3">4</text>
<text x="64.5" y="167.3">5</text>
<text x="69.6" y="167.3">6</text>
<text x="74.7" y="167.3">7</text>
<text x="79.8" y="167.3">8</text>
<text x="84.9" y="167.3">9</text>
<text x="171.2" y="162.2">2</text>
<text x="182.1" y="162.2">1</text>
</g>
<g font-size="1.8">
<text x="45.9" y="47.5">a</text>
<text x="58.7" y="47.5">CC</text>
<text x="120.7" y="46.2">b</text>
<text x="120.8" y="43.6">a</text>
<text x="133.5" y="46.2">CC</text>
<text x="133.5" y="43.6">CC</text>
<text x="45.8" y="50">b</text>
<text x="46" y="52.5">c</text>
<text x="58.7" y="50">CC</text>
<text x="120.7" y="51.3">d</text>
<text x="120.8" y="53.8">e</text>
<text x="120.9" y="48.7">c</text>
<text x="45.8" y="55.1">d</text>
<text x="45.9" y="57.6">e</text>
<text x="120.7" y="58.9">g</text>
<text x="121.1" y="56.3">f</text>
<text x="133.7" y="58.9">dp</text>
<text x="45.8" y="62.7">g</text>
<text x="46.3" y="60.2">f</text>
<text x="58.8" y="62.7">dp</text>
<text x="47.1" y="76.6">b</text>
<text x="47.1" y="74.1">a</text>
<text x="59.9" y="76.6">CC</text>
<text x="59.9" y="74.1">CC</text>
<text x="120.8" y="77.9">a</text>
<text x="133.5" y="77.9">CC</text>
<text x="47.1" y="81.7">d</text>
<text x="47.3" y="79.2">c</text>
<text x="120.7" y="80.4">b</text>
<text x="120.9" y="83">c</text>
<text x="133.5" y="80.4">CC</text>
<text x="47.1" y="89.3">g</text>
<text x="47.1" y="84.2">e</text>
<text x="47.5" y="86.8">f</text>
<text x="60.1" y="89.3">dp</text>
<text x="120.7" y="85.5">d</text>
<text x="120.8" y="88.1">e</text>
<text x="120.7" y="93.1">g</text>
<text x="121.1" y="90.6">f</text>
<text x="133.7" y="93.1">dp</text>
<text x="48.4" y="107.1">b</text>
<text x="48.4" y="104.6">a</text>
<text x="61.2" y="107.1">CC</text>
<text x="61.2" y="104.6">CC</text>
<text x="48.4" y="112.2">d</text>
<text x="48.5" y="109.6">c</text>
<text x="48.4" y="119.8">g</text>
<text x="48.4" y="114.7">e</text>
<text x="48.8" y="117.3">f</text>
<text x="61.4" y="119.8">dp</text>
</g>
</svg>
